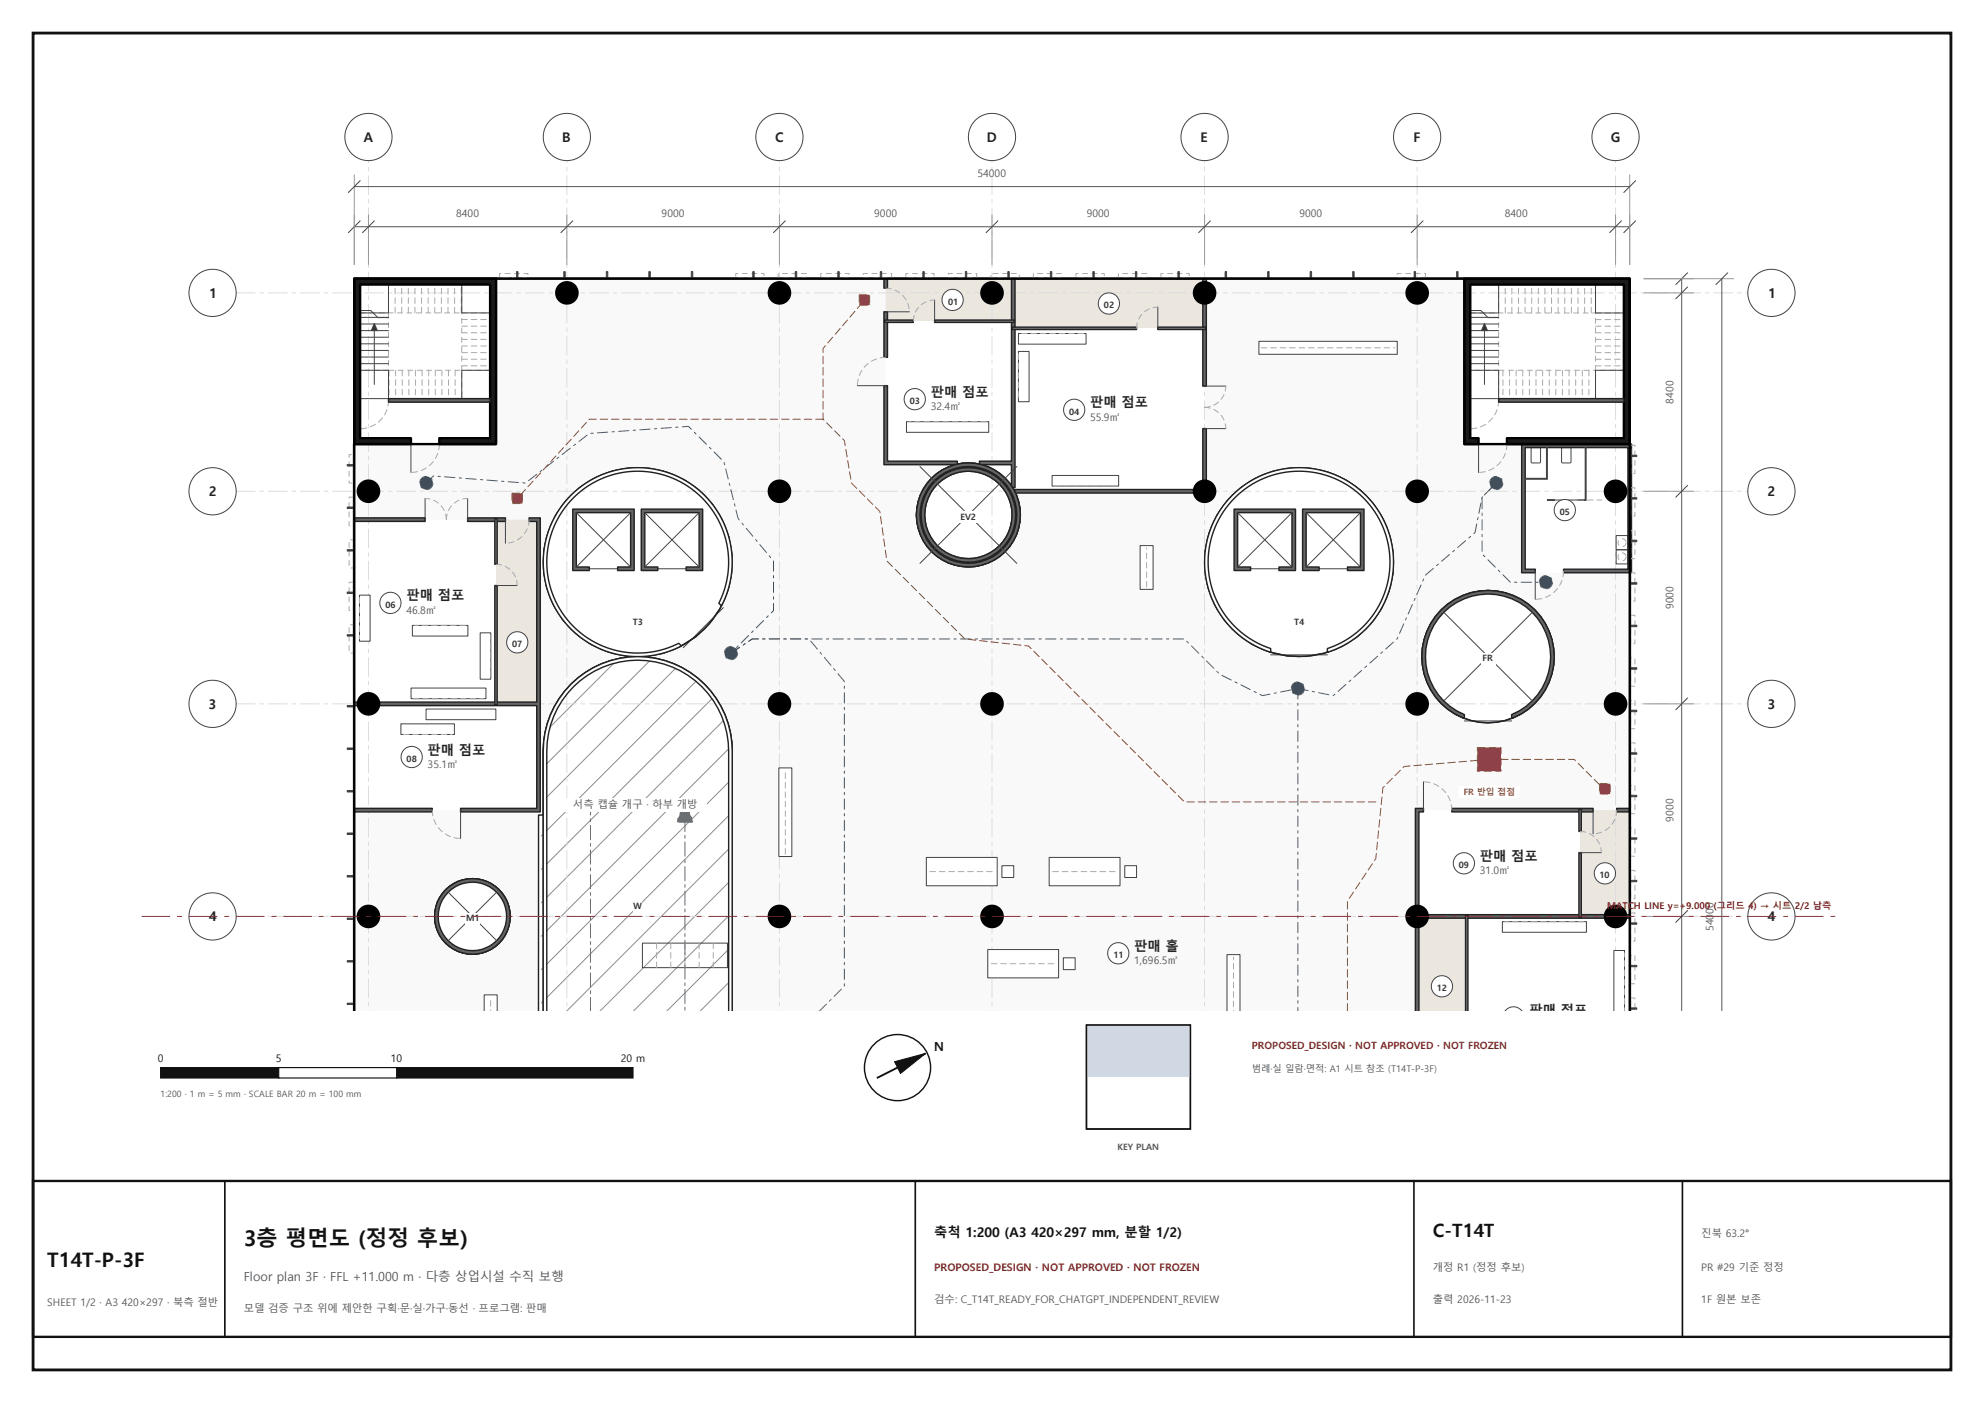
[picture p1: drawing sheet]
<svg xmlns="http://www.w3.org/2000/svg" width="420mm" height="297mm" viewBox="0 0 420 297" stroke-linecap="round" stroke-linejoin="round" font-family="sans-serif">
<path d="M7 7h406v283h-406z" fill="none" stroke="#111" stroke-width=".6"/>
<g fill="#ebe7df">
<path d="M187.5 59h27v9h-27z" fill-rule="evenodd"/>
<path d="M214.5 59h40.5v10.5h-40.5z" fill-rule="evenodd"/>
</g>
<g fill="#fff">
<path d="M187.5 68h27v30h-27z" fill-rule="evenodd"/>
<path d="M214.5 69.5h40.5v34.5h-40.5z" fill-rule="evenodd"/>
<path d="M75 110h30v39h-30z" fill-rule="evenodd"/>
</g>
<path d="M105 110h9v39h-9z" fill-rule="evenodd" fill="#ebe7df"/>
<g fill="#fff">
<path d="M75 149h39v22.5h-39z" fill-rule="evenodd"/>
<path d="M300 171.5h34.5v22.5h-34.5z" fill-rule="evenodd"/>
</g>
<path d="M334.5 171.5h10.5v22.5h-10.5z" fill-rule="evenodd" fill="#ebe7df"/>
<path d="M105 59h82.5v38.9l16.5 .2a10.6 10.6 0 0 0-4.5 1.4l-1.2 .8a11 11 0 0 0-4.3 8.7l.2 2.1a10.8 10.8 0 0 0 4.1 6.6l2.5 1.5 2.8 .7 1.4 .1a11 11 0 0 0 5.5-1.5l2.3-1.7 1.7-2.3 1.1-2.6 .4-2.9a10.5 10.5 0 0 0-1.3-5.1l40.3 .1v-45h55v34.9l12.3 .1-.2 .4v26.7l.4 .2h22.5v92.7h-270h30h-30v-120h30zM300 171.6v42.4h45v-42.5zM301 139a14 14 0 0 0 28 0 14 14 0 0 0-28 0zM252.6 214h44.8zM216 214h81zM259.8 106l-2.2 3.2a20 20 0 0 0 1.7 22.2l2.7 2.8a19.4 19.4 0 0 0 6.8 3.8l3.8 .9 3.9 .1 3.9-.7a20 20 0 0 0 14.3-22.7 20 20 0 0 0-21.2-16.5l-3.9 .7a19.2 19.2 0 0 0-6.9 3.5zM233 214h14zM194 214h22zM194 214h22zM123 214h42zM112.6 214h44.8zM120.9 144.9l-2.5 3-1 1.7a20.6 20.6 0 0 0-2.4 9.4v13.5h-.9l-.1 .2v41.3h41v-55a19.9 19.9 0 0 0-7.3-15.5l-1.6-1.1a19.2 19.2 0 0 0-7.2-3l-1.9-.3a20.1 20.1 0 0 0-16.1 5.8zM119.9 105.9l-.1 .1a19.9 19.9 0 0 0-3.8 6.8 20.3 20.3 0 0 0 9.2 23.6 20.1 20.1 0 0 0 18.8 .5 20 20 0 0 0 10.3-23.3l-1.4-3.6a19.9 19.9 0 0 0-15.5-10.8l-3.9-.1a22.3 22.3 0 0 0-10.8 4.2zM75 214h39zM75.1 110l-.1 61.4 38.9 .1 .1-61.4zM92 194a8 8 0 0 0 16 0 8 8 0 0 0-16 0z" fill-rule="evenodd" fill="#f9f9f9"/>
<path d="M300 194h10.5v20h-10.5z" fill-rule="evenodd" fill="#ebe7df"/>
<path d="M310.5 194h34.5v20h-34.5z" fill-rule="evenodd" fill="#fff"/>
<g fill="none" stroke="#222" stroke-width=".3">
<path d="M119.8 106a20 20 0 0 1 25-4.3 20 20 0 0 1 9.2 23.5 20 20 0 0 1-28.8 11.2 20.2 20.2 0 0 1-8-8.4 20 20 0 0 1 .4-18.8zM259.8 106a20 20 0 0 1 28.2-2.1 20 20 0 0 1 2.1 28.1 20 20 0 0 1-28.1 2.2 20.7 20.7 0 0 1-6.8-17.6 22.4 22.4 0 0 1 4.6-10.6zM114 214v-41.5h1v-13.5a20 20 0 0 1 20-20 20 20 0 0 1 20 20v55"/>
<circle cx="205" cy="109" r="11"/>
<circle cx="315" cy="139" r="14"/>
<circle cx="100" cy="194" r="8"/>
</g>
<g fill="none" stroke="#8c8c8c" stroke-width=".21">
<path d="M137.6 139.8l-22 22M130.1 140.3l-13.9 13.8M143.1 141.4l-27.5 27.5M147.4 144.1l-32.8 32.9M150.8 147.8l-36.2 36.2M153.2 152.5l-38.6 38.6M154.4 158.4l-39.8 39.8M154.4 179.6l-34.5 34.4M154.4 172.5l-39.8 39.8M154.4 165.5l-39.8 39.8M154.4 193.7l-20.3 20.3M154.4 186.7l-27.4 27.3"/>
<path d="M154.4 207.9l-6.2 6.1M154.4 200.8l-13.2 13.2"/>
</g>
<path d="M50 62h320M50 104h320M50 149h320M50 194h320M78 214v-180M120 214v-180M165 214v-180M210 214v-180M255 214v-180M300 214v-180M342 214v-180" fill="none" stroke="#dcdcdc" stroke-width=".21" stroke-dasharray="4 1 .8 1"/>
<path d="M191.9 89.3h17.4v2.2h-17.4z" fill-rule="evenodd" fill="#fff" stroke="#444" stroke-width=".21"/>
<path d="M208.8 89.3h-16.4" fill="none" stroke="#aaa" stroke-width=".21" stroke-dasharray="1.2 .8"/>
<path d="M215.6 74.4h2.2v10.6h-2.2zM222.7 100.7h14.1v2.2h-14.1zM215.6 70.6h14.3v2.3h-14.3z" fill-rule="evenodd" fill="#fff" stroke="#444" stroke-width=".21"/>
<path d="M215.6 74.9v9.6M229.4 70.6h-13.3M223.2 102.9h13.1" fill="none" stroke="#aaa" stroke-width=".21" stroke-dasharray="1.2 .8"/>
<path d="M87 145.7h15.9v2.2h-15.9zM101.6 134h2.3v9.8h-2.3zM87.3 132.4h11.8v2.2h-11.8zM76.1 126h2.2v9.7h-2.2z" fill-rule="evenodd" fill="#fff" stroke="#444" stroke-width=".21"/>
<path d="M76.1 126.5v8.7M98.6 132.4h-10.8M87.5 147.9h14.9M103.9 143.3v-8.8" fill="none" stroke="#aaa" stroke-width=".21" stroke-dasharray="1.2 .8"/>
<path d="M90.2 150.1h14.8v2.3h-14.8zM84.9 153.2h11.3v2.3h-11.3z" fill-rule="evenodd" fill="#fff" stroke="#444" stroke-width=".21"/>
<path d="M85.4 155.5h10.3M104.5 150.1h-13.8" fill="none" stroke="#aaa" stroke-width=".21" stroke-dasharray="1.2 .8"/>
<path d="M86.5 214h20.5zM102.5 210.6v3.4h2.7v-3.4zM164.9 162.6v18.7h2.7v-18.7zM241.4 115.5v9.3h2.7v-9.3zM259.7 202.1v11.9h2.8v-11.9zM222.1 214h15zM238.1 214h2.5zM209.1 201v6h15v-6zM225.1 202.8v2.5h2.5v-2.5zM196.1 181.5v6h15v-6zM212.1 183.3v2.5h2.5v-2.5zM222.1 181.5v6h15v-6zM238.1 183.3v2.5h2.5v-2.5zM266.5 72.3v2.7h29.3v-2.7z" fill-rule="evenodd" fill="#fff"/>
<path d="M266.5 72.3h29.3v2.7h-29.3zM241.4 115.5h2.7v9.3h-2.7zM164.9 162.6h2.7v18.7h-2.7zM196.1 181.5h15v6h-15zM212.1 183.3h2.5v2.5h-2.5zM222.1 181.5h15v6h-15zM238.1 183.3h2.5v2.5h-2.5zM102.5 214v-3.4h2.7v3.4M209.1 201h15v6h-15zM225.1 202.8h2.5v2.5h-2.5zM259.7 214v-11.9h2.8v11.9" fill="none" stroke="#444" stroke-width=".21"/>
<path d="M267 73.6h28.3M242.7 124.3v-8.3M166.3 180.8v-17.7M196.9 184.5h13.5M222.9 184.5h13.5M103.9 214v-2.9M209.9 204h13.5M261.1 214v-11.4" fill="none" stroke="#aaa" stroke-width=".21" stroke-dasharray="1.2 .8"/>
<path d="M318 195.1h17.8v2.3h-17.8zM341.7 201.2h2.2v12.8h-2.2z" fill-rule="evenodd" fill="#fff"/>
<g fill="none" stroke="#444" stroke-width=".21">
<path d="M76.2 78.4h6v6h-6zM76.2 60.2h6v6h-6zM76.2 65.7h2.3l1.5 1.5h2.2M76.2 77h6M76.2 75.6h6M76.2 74.2h6M76.2 72.8h6M76.2 71.4h6M76.2 70h6M76.2 68.6h6M76.2 67.2h6M79.2 70v11.4"/>
<path d="M97.7 60.2h6v6h-6zM97.7 78.4h6v6h-6zM324.2 94.8l1.7-.1 .2 .2v2.8l-.1 .3h-1.6l-.2-.1zM330.6 94.8l1.7-.1 .2 .2 .1 2.9-.2 .2h-1.6l-.2-.1zM342.1 116.4h2.5v3h-2.5zM342.1 113.4h2.5v3h-2.5zM136 199.7l18-.1v5.2h-18zM318 195.1h17.8v2.3h-17.8zM341.7 214v-12.8h2.2v12.8"/>
</g>
<g fill="none" stroke="#aaa" stroke-width=".21" stroke-dasharray="1.2 .8">
<path d="M82.4 78.4v6M83.6 66.2v-6M83.8 78.4v6M85 66.2v-6M85.2 78.4v6M86.4 66.2v-6M86.6 78.4v6M87.8 66.2v-6M88 78.4v6M89.2 66.2v-6M89.4 78.4v6M90.6 66.2v-6"/>
<path d="M90.7 78.4v6M92 66.2v-6M92.1 78.4v6M93.4 66.2v-6M93.5 78.4v6M94.8 66.2v-6M94.9 78.4v6M96.2 66.2v-6M96.3 78.4v6M97.6 66.2v-6M97.7 67.6h6M97.7 69h6"/>
<path d="M97.7 70.4h6M97.7 71.8h6M97.7 73.2h6M97.7 74.6h6M97.7 76h6M97.7 77.4h6M335.3 195.1h-16.8M139 204.8v-5.2M142 204.8v-5.2M145 204.8v-5.2M148 204.8v-5.2M151 204.8v-5.2"/>
<path d="M343.9 214v-12.3"/>
</g>
<g fill="none" stroke="#aaa" stroke-width=".21" stroke-dasharray="1.2 .8" stroke-linecap="butt">
<path d="M76.2 66.2h6v12.2h-6zM82.2 60.2h15.5v6h-15.5zM82.2 78.4h15.5v6h-15.5zM97.7 66.2h6v12.2h-6z"/>
<circle cx="343.4" cy="117.9" r=".85"/>
<circle cx="343.4" cy="114.9" r=".85"/>
</g>
<path d="M79.2 68.5l.7 1.5h-1.3z" fill="#333" stroke="#444" stroke-width=".21"/>
<path d="M311.3 66.3h6v12.1h-6zM317.3 60.3h20.5v6h-20.5zM317.3 78.4h20.5v6h-20.5zM337.8 66.3h6v12.1h-6z" fill="none" stroke="#aaa" stroke-width=".21" stroke-dasharray="1.2 .8" stroke-linecap="butt"/>
<g fill="none" stroke="#444" stroke-width=".21">
<path d="M311.3 78.4h6v6h-6zM311.3 60.3h6v6h-6zM311.3 65.7h2.2l1.5 1.5h2.3M311.3 77h6M311.3 75.6h6M311.3 74.2h6M311.3 72.8h6M311.3 71.4h6M311.3 70h6M311.3 68.6h6M311.3 67.2h6M314.3 70v11.4"/>
<path d="M337.8 60.3h6v6h-6zM337.8 78.4h6v6h-6z"/>
</g>
<g fill="none" stroke="#aaa" stroke-width=".21" stroke-dasharray="1.2 .8">
<path d="M318.2 78.4v6M318.7 66.3v-6M319.6 78.4v6M320 66.3v-6M321 78.4v6M321.4 66.3v-6M322.4 78.4v6M322.8 66.3v-6M323.8 78.4v6M324.2 66.3v-6M325.2 78.4v6M325.6 66.3v-6"/>
<path d="M326.6 78.4v6M327 66.3v-6M328 78.4v6M328.4 66.3v-6M329.4 78.4v6M329.9 66.3v-6M330.8 78.4v6M331.3 66.3v-6M332.2 78.4v6M332.7 66.3v-6M333.6 78.4v6M334.1 66.3v-6"/>
<path d="M335 78.4v6M335.5 66.3v-6M336.4 78.4v6M336.9 66.3v-6M337.8 67.7h6M337.8 69h6M337.8 70.4h6M337.8 71.8h6M337.8 73.2h6M337.8 74.6h6M337.8 76h6M337.8 77.4h6"/>
</g>
<path d="M314.3 68.5l.6 1.5h-1.3z" fill="#333" stroke="#444" stroke-width=".21"/>
<path d="M299.6 171.1h1.7v.8h-.9v21.7h44.6v.8h-44.6v19.6h17.6h-18.4zM307.3 171.1h29.9v.8h-29.9zM342.2 171.1h2.8v.8h-2.8zM327 214h18zM296.6 214h.8zM296.6 214h.8zM278 214h19.4zM215.6 214h3.4zM228 214h20zM253 214h18.7zM214.8 103.6h39.8v-12.9h.8v13.7h-40.6zM254.6 59h.8v22.7h-.8zM215.6 214h.8zM214.1 59h.8v44.2h-.8v-4.8h-6.8v-.8h6.8zM187.1 81.6h.8v16h14.8v.8h-15.6zM187.1 66h.8v9.6h-.8zM187.1 59h.8v2h-.8zM122.6 214h7.9zM136.5 214h28.9zM75 109.6h15v.8h-15zM99 109.6h8v.8h-8zM112 109.6h2.4v62.3h-16.9v-.8h16.1v-21.7h-38.6v-.8h38.6v-38.2h-1.6zM75 171.1h16.5v.8h-16.5zM98.2 214h16.2zM75 214h17.2zM75 214h39zM96.8 214h16.1zM75 214h15.7z" fill-rule="evenodd" fill="#666"/>
<g fill="none" stroke="#222" stroke-width=".3">
<path d="M187.1 59h.8v2h-.8zM214.1 59h.8v44.2h-.8v-4.8h-6.8v-.8h6.8zM254.6 59h.8v22.7h-.8zM187.1 66h.8v9.6h-.8zM187.1 81.6h.8v16h14.8v.8h-15.6zM75 109.6h15v.8h-15zM99 109.6h8v.8h-8zM112 109.6h2.4v62.3h-16.9v-.8h16.1v-21.7h-38.6v-.8h38.6v-38.2h-1.6zM214.8 103.6h39.8v-12.9h.8v13.7h-40.6zM75 171.1h16.5v.8h-16.5zM307.3 171.1h29.9v.8h-29.9zM342.2 171.1h2.8v.8h-2.8z"/>
<path d="M299.6 214v-42.9h1.7v.8h-.9v21.7h44.6v.8h-44.6v19.6"/>
</g>
<path d="M334.2 180.5h.6v13.7h-.6zM334.2 171.3h.6v4.7h-.6zM310.3 193.7h.5v20.3h-.5zM310.3 214h.5zM254.7 214h27.5zM286.6 214h10.6zM214.3 69.3h26.3v.5h-26.3zM245.1 69.3h10.1v.5h-10.1zM245.7 214h.5zM245.7 214h.5zM197.9 67.8h16.8v.5h-16.8zM187.3 67.8h6v.5h-6zM104.8 124h.5v25.2h-.5zM104.8 109.7h.5v9.7h-.5z" fill-rule="evenodd" fill="#808080"/>
<path d="M187.3 67.8h6v.5h-6zM197.9 67.8h16.8v.5h-16.8zM214.3 69.3h26.3v.5h-26.3zM245.1 69.3h10.1v.5h-10.1zM104.8 109.7h.5v9.7h-.5zM104.8 124h.5v25.2h-.5zM334.2 171.3h.6v4.7h-.6zM334.2 180.5h.6v13.7h-.6zM310.3 214v-20.3h.5v20.3" fill="none" stroke="#222" stroke-width=".3"/>
<path d="M322.1 94h23.3v27.2h-14.4v-.7h13.6v-25.8h-21.7v25.8h2.1v.7h-2.9z" fill-rule="evenodd" fill="#666" stroke="#222" stroke-width=".3"/>
<g fill="#888" stroke="#444" stroke-width=".21">
<path d="M327.4 94.7h.2v6.7h-.2z" fill-rule="evenodd"/>
<path d="M322.9 101.3h4.5v.1h-4.5z" fill-rule="evenodd"/>
<path d="M335.6 94.7h.2v11.3h-.2z" fill-rule="evenodd"/>
<path d="M327.6 105.8h1.5v.2h-1.5z" fill-rule="evenodd"/>
<path d="M334.1 105.8h1.5v.2h-1.5z" fill-rule="evenodd"/>
</g>
<g fill="none" stroke="#444" stroke-width=".21">
<path d="M105 58.8h205v.2h-195h-10zM187.5 66h5M197.9 63.5v4.5M245.1 65v4.5M76.2 84.8v6M87 94v6M181.5 81.6h6M255 81.7h4.5M255 90.7h4.5M311.3 84.8v6M313 94v6M90 105.5v4.5"/>
<path d="M99 105.5v4.5M107 110v5M329.1 105.8h5M105 124h4.5M124.7 120.4h6M139.2 120.4h6M153.1 128.6l-8.5 8.5M264.8 120.4h5.9M269 138.6h12M279.2 120.4h6M325 120.9v6M310 152.6h10"/>
<path d="M97.5 171.5v6M301.3 165.5v6M337.2 171.5v5M334.5 180.5h4.5M74.8 214v-120h.2v120M345 214v-120h.2v120"/>
</g>
<g fill="none" stroke="#aaa" stroke-width=".21" stroke-dasharray="1.2 .8">
<path d="M187.5 75.6a6 6 0 0 0-6 6M187.5 61a5 5 0 0 1 5 5M193.3 68a4.5 4.5 0 0 1 4.6-4.5M240.6 69.5a4.5 4.5 0 0 1 4.5-4.5M82.2 84.8a6 6 0 0 1-6 6M93 94a6 6 0 0 1-6 6M255 86.2a4.5 4.5 0 0 0 4.5-4.5M255 86.2a4.5 4.5 0 0 1 4.5 4.5M317.3 84.8a6 6 0 0 1-6 6M319 94a6 6 0 0 1-6 6M94.5 110a4.5 4.5 0 0 0-4.5-4.5M94.5 110a4.5 4.5 0 0 1 4.5-4.5"/>
<path d="M105 119.4a4.5 4.5 0 0 1 4.5 4.6M112 110a5 5 0 0 1-5 5M334.1 105.8h5M331 120.9a6 6 0 0 1-6 6M91.5 171.5a6 6 0 0 0 6 6M307.3 171.5a6 6 0 0 0-6-6M334.5 176a4.5 4.5 0 0 1 4.5 4.5M342.2 171.5a5 5 0 0 1-5 5"/>
</g>
<g fill="none" stroke="#aaa" stroke-width=".21" stroke-dasharray="1.2 .8" stroke-linecap="butt">
<path d="M105.8 58.8l-.1-.9h6.1v.9h-6M157.5 58.8h-1.7l-.1-.9h6.1v.9h-4.3M170.8 58.5v.3h-6.1l.1-.9h6v.6M173.8 58.8l-.1-.9h6.1l-.1 .9h-5.9M182.8 58.2v-.3h6v.9h-6v-.6M193.5 58.8h-1.7l-.1-.9h6v.9h-4.2M200.8 58.2v-.3h5.9l.1 .9h-6v-.6M214 57.9h1.8v.9h-6v-.9h4.2M224.8 58.5v.3h-6.1l.1-.9h5.9l.1 .6M229.5 58.8h-1.7v-.9h6v.9h-4.3M242.8 58.5v.3h-6.1l.1-.9h6v.6M247.5 58.8h-1.8l.1-.9h6v.9h-4.3"/>
<path d="M295.8 58.2v-.3h6v.9h-6v-.6M73.9 116v-1.8l.9 .1v5.9h-.9v-4.2M74.2 111.3h-.3v-6.1h.9v6.1h-.6M74.8 100.5v1.8l-.9-.1v-6h.9v4.3M345.2 100.3v-6l.9-.1v6.1h-.9M345.2 103.3h.9v6h-.9v-6M346.1 112.3v6h-.9v-6h.9M73.9 134v-1.7l.9-.1v6h-.9v-4.2M74.2 129.2h-.3v-5.9l.9-.1v6.1l-.6-.1M345.2 121.3h.9v5.9l-.9 .1v-6M345.2 136.3v-6h.9v5.9l-.9 .1M345.2 157.3h.9v6h-.9v-6"/>
<path d="M346.1 148.3v6h-.9v-6h.9M346.1 145.3h-.9v-6h.9v6M346.1 166.3v6h-.9v-6h.9M345.2 184.3h.9v6l-.9-.1v-5.9M345.2 193.3l.9-.1v6.1h-.9v-6M346.1 181.3h-.9v-6.1l.9 .1v6M345.2 211.3h.9v2.7M345.2 214v-2.7M346.1 202.3v5.9l-.9 .1v-6h.9"/>
</g>
<path d="M125.8 214h.3zM109.3 214h.3zM116.9 214h.2zM134.9 214h.2zM73.5 214h1.3zM73.5 214h1.3zM73.5 214h1.3zM73.5 214h1.3zM73.5 214h1.3zM73.5 214h1.3zM73.5 214h1.3zM73.5 214h1.3zM73.5 214h1.3zM73.5 212.4h1.3v.2h-1.3zM73.5 203.4h1.3v.2h-1.3zM73.5 194.3l1.3 .1v.3l-1.3-.1zM73.5 185.3l1.3 .1v.3h-1.3zM73.5 176.3h1.3v.3l-1.3 .1zM73.5 167.3h1.3v.3l-1.3 .1zM73.5 158.3h1.3v.3l-1.3 .1zM73.5 149.4l1.3-.1v.4h-1.3zM73.5 134.4h1.3v.2h-1.3zM73.5 125.3l1.3 .1v.2h-1.3zM73.5 116.4h1.3v.2h-1.3zM73.5 107.3h1.3v.3h-1.3zM73.5 98.3l1.3 .1v.3l-1.3-.1zM119.4 57.5h.2v1.3h-.2zM128.4 57.5h.3v1.3h-.3zM137.4 57.5h.3v1.3h-.4zM109.4 57.5h.3l-.1 1.3h-.2zM215.8 214h.4zM170.8 214h.3zM161.8 214h.3zM206.8 214h.4zM256.8 214h.3zM274.8 214h.3zM152.8 214h.3zM197.8 214h.4zM233.8 214h.3zM265.8 214h.3zM188.8 214h.4zM242.9 214h.2zM143.8 214h.3zM224.8 214h.3zM179.8 214h.4zM186.3 57.5h.4v1.3h-.4zM240.4 57.5h.2v1.3h-.2zM231.4 57.5h.2v1.3h-.2zM222.4 57.5h.2l.1 1.3h-.3zM177.4 57.5h.3v1.3h-.4zM277.4 57.5h.3v1.3h-.4zM268.4 57.5h.3v1.3h-.4zM168.3 57.5h.4v1.3h-.4zM195.4 57.5h.3v1.3h-.3zM213.4 57.5h.2l.1 1.3h-.3zM249.4 57.5h.3l-.1 1.3h-.2zM146.3 57.5h.4v1.3h-.4zM159.4 57.5h.3v1.3h-.4zM259.4 57.5h.3v1.3h-.4zM204.4 57.5h.2l.1 1.3h-.3zM292.8 214h.4zM283.8 214h.4zM301.8 214h.4zM310.8 214h.4zM345.2 214h1.3zM345.2 214h1.3zM345.2 214h1.3zM345.2 214h1.3zM345.2 214h1.3zM345.2 214h1.3zM345.2 214h1.3zM345.2 214h1.3zM345.2 214h1.3zM345.2 213.4h1.3v.2h-1.3zM345.2 204.4h1.3v.2h-1.3zM345.2 195.4h1.3v.3l-1.3-.1zM345.2 186.4h1.3v.3h-1.3zM345.2 177.4h1.3v.3h-1.3zM345.2 168.3l1.3 .1v.3h-1.3zM345.2 159.3l1.3 .1v.3h-1.3zM345.2 150.4l1.3-.1v.4h-1.3zM345.2 141.4l1.3-.1v.4h-1.3zM345.2 132.4l1.3-.1v.4h-1.3zM345.2 123.4l1.3-.1v.4h-1.3zM345.2 114.4h1.3v.3h-1.3zM345.2 105.4h1.3v.2h-1.3zM345.2 96.4h1.3v.2h-1.3zM308.4 57.5h.3v1.3h-.3zM286.4 57.5h.3v1.3h-.3zM299.4 57.5h.3v1.3h-.3z" fill-rule="evenodd" fill="#333" stroke="#444" stroke-width=".21"/>
<g fill="none" stroke="#222" stroke-width=".3">
<path d="M115 214v-55a20 20 0 0 1 20-20 20 20 0 0 1 20 20v55"/>
<circle cx="135" cy="119" r="20"/>
<circle cx="205" cy="109" r="9.3"/>
<circle cx="205" cy="109" r="11"/>
<circle cx="275" cy="119" r="20"/>
<circle cx="315" cy="139" r="14"/>
<circle cx="100" cy="194" r="8"/>
</g>
<path d="M305.1 129.1a14 14 0 0 1 21.6 2.3 14 14 0 0 1-6.7 20.7v-.8a13.2 13.2 0 0 0 5.5-20.3 13.2 13.2 0 0 0-21 0 13.2 13.2 0 0 0 5.5 20.3v.8a14 14 0 0 1-4.9-23z" fill-rule="evenodd" fill="#666" stroke="#222" stroke-width=".3"/>
<path d="M305.6 129.6l18.8 18.8M324.4 129.6l-18.8 18.8" fill="none" stroke="#444" stroke-width=".21"/>
<path d="M92 194a8 8 0 0 1 16 0 8 8 0 0 1-16 0zM92.8 194a7.2 7.2 0 0 0 14.4 0 7.2 7.2 0 0 0-14.4 0z" fill-rule="evenodd" fill="#666" stroke="#222" stroke-width=".3"/>
<path d="M94.9 188.9l10.2 10.2M105.1 188.9l-10.2 10.2" fill="none" stroke="#444" stroke-width=".21"/>
<path d="M120.9 104.9a20 20 0 0 1 25.9-2 20 20 0 0 1 5.9 25.3l-.5-.5a19.2 19.2 0 0 0-14.2-27.7 19.2 19.2 0 0 0-22 22 19.2 19.2 0 0 0 27.7 14.2l.5 .5a20 20 0 0 1-25.3-5.9 20 20 0 0 1 2-25.9z" fill-rule="evenodd" fill="#fff" stroke="#222" stroke-width=".3"/>
<path d="M121.2 107.8h13v13h-3.5v-.8h2.8v-11.5h-11.5v11.5h2.7v.8h-3.5z" fill-rule="evenodd" fill="#666" stroke="#222" stroke-width=".3"/>
<path d="M122 108.5l11.5 11.5M133.5 108.5l-11.5 11.5" fill="none" stroke="#444" stroke-width=".21"/>
<path d="M135.8 107.8h12.9v13h-3.5v-.8h2.8v-11.5h-11.5v11.5h2.7v.8h-3.4z" fill-rule="evenodd" fill="#666" stroke="#222" stroke-width=".3"/>
<path d="M136.5 108.5l11.5 11.5M148 108.5l-11.5 11.5" fill="none" stroke="#444" stroke-width=".21"/>
<path d="M260.9 104.9a20 20 0 0 1 31.2 3.7 20 20 0 0 1-11.1 29.5v-.8a19.2 19.2 0 0 0 9.6-29.6 19.2 19.2 0 0 0-31.2 0 19.2 19.2 0 0 0 9.6 29.6v.8a20 20 0 0 1-8.1-33.2z" fill-rule="evenodd" fill="#fff" stroke="#222" stroke-width=".3"/>
<path d="M261.2 107.8h13.1v13h-3.6v-.8h2.8v-11.5h-11.5v11.5h2.8v.8h-3.6z" fill-rule="evenodd" fill="#666" stroke="#222" stroke-width=".3"/>
<path d="M262 108.5l11.5 11.5M273.5 108.5l-11.5 11.5" fill="none" stroke="#444" stroke-width=".21"/>
<path d="M275.7 107.8h13.1v13h-3.6v-.8h2.8v-11.5h-11.5v11.5h2.7v.8h-3.5z" fill-rule="evenodd" fill="#666" stroke="#222" stroke-width=".3"/>
<path d="M276.5 108.5l11.5 11.5M288 108.5l-11.5 11.5" fill="none" stroke="#444" stroke-width=".21"/>
<path d="M120.9 144.9a20 20 0 0 1 21.8-4.4 20 20 0 0 1 12.3 18.5v55h-40v-55a20 20 0 0 1 5.9-14.1zM121.4 145.4a19.3 19.3 0 0 0-5.6 13.6l-.1 55h38.6v-55a19.3 19.3 0 0 0-11.9-17.8 19.3 19.3 0 0 0-21 4.2z" fill-rule="evenodd" fill="#fff"/>
<path d="M115 214v-55a20 20 0 0 1 20-20 20 20 0 0 1 20 20v55M115.7 214l.1-55a19.3 19.3 0 0 1 19.2-19.2 19.3 19.3 0 0 1 19.3 19.2v55" fill="none" stroke="#222" stroke-width=".3"/>
<path d="M194 109a11 11 0 0 1 22 0 11 11 0 0 1-22 0zM194.8 109a10.2 10.2 0 0 0 20.4 0 10.2 10.2 0 0 0-20.4 0zM195 109a10 10 0 0 1 20 0 10 10 0 0 1-20 0zM195.8 109a9.2 9.2 0 0 0 18.4 0 9.2 9.2 0 0 0-18.4 0z" fill-rule="evenodd" fill="#666" stroke="#222" stroke-width=".3"/>
<path d="M194.7 98.8l20.6 20.5M215.3 98.8l-20.6 20.5" fill="none" stroke="#444" stroke-width=".21"/>
<path d="M75 59h30v35h-30zM310 59h35v35h-35z" fill="none" stroke="#000" stroke-width=".5"/>
<path d="M75 59h30v35h-12v-1.2h10.7v-32.6h-27.5v32.6h10.8v1.2h-12z" fill-rule="evenodd" fill="#1a1a1a" stroke="#000" stroke-width=".5"/>
<path d="M82.2 84.4h21.5v.7h-21.5z" fill-rule="evenodd" fill="#666" stroke="#222" stroke-width=".3"/>
<path d="M310 59h35v35h-26v-1.2h24.8v-32.5h-32.5v32.5h1.7v1.2h-3z" fill-rule="evenodd" fill="#1a1a1a" stroke="#000" stroke-width=".5"/>
<path d="M317.3 84.4h26.5v.7h-26.5z" fill-rule="evenodd" fill="#666" stroke="#222" stroke-width=".3"/>
<path d="M75 214v-155h270v155" fill="none" stroke="#000" stroke-width=".5"/>
<g fill="#000" stroke="#000" stroke-width=".5">
<circle cx="120" cy="62" r="2.25"/>
<circle cx="165" cy="62" r="2.25"/>
<circle cx="210" cy="62" r="2.25"/>
<circle cx="255" cy="62" r="2.25"/>
<circle cx="300" cy="62" r="2.25"/>
<circle cx="78" cy="104" r="2.25"/>
<circle cx="165" cy="104" r="2.25"/>
<circle cx="255" cy="104" r="2.25"/>
<circle cx="300" cy="104" r="2.25"/>
<circle cx="342" cy="104" r="2.25"/>
<circle cx="78" cy="149" r="2.25"/>
<circle cx="165" cy="149" r="2.25"/>
<circle cx="210" cy="149" r="2.25"/>
<circle cx="300" cy="149" r="2.25"/>
<circle cx="342" cy="149" r="2.25"/>
<circle cx="78" cy="194" r="2.25"/>
<circle cx="165" cy="194" r="2.25"/>
<circle cx="210" cy="194" r="2.25"/>
<circle cx="300" cy="194" r="2.25"/>
<circle cx="342" cy="194" r="2.25"/>
</g>
<path d="M90.2 102.3l1.5-1.5 19.5 1.5 13.5-10.5 21-1.5 7.5 7.5 3 12 7.5 9v10.5l-9 9M316.7 102.3l-3 3v12l6 6h7.5M154.7 138.3l4.5-3h91.5l7.5 7.5 9 4.5 7.5-1.5M154.7 138.3l4.5-3h12l7.5 9v64.5l-5.2 5.2M274.7 145.8l7.5 1.5 13.5-12 6-13.5 10.5-9 1.5-7.5 3-3M274.7 145.8v68.2" fill="none" stroke="#2f5d8a" stroke-width=".21" stroke-dasharray="2.2 .9 .5 .9"/>
<g fill="#2f5d8a" stroke="#2f5d8a" stroke-width=".21" stroke-dasharray="2.2 .9 .5 .9" stroke-linecap="butt">
<circle cx="90.3" cy="102.2" r="1.4"/>
<circle cx="316.8" cy="102.2" r="1.4"/>
<circle cx="327.2" cy="123.2" r="1.4"/>
<circle cx="154.7" cy="138.2" r="1.4"/>
<circle cx="274.8" cy="145.8" r="1.4"/>
</g>
<path d="M174.2 88.8h-49.5l-15 16.5M291.2 169.8h-40.5l-33-33-13.5-1.5-16.5-16.5-1.5-10.5-6-6-1.5-9-4.5-4.5v-15l9-10.5M315.2 160.8h18l6 6M315.2 160.8l-18 1.5-4.5 4.5-1.5 15-6 9v23.2" fill="none" stroke="#9a5b1e" stroke-width=".21" stroke-dasharray="1.6 .8"/>
<g fill="#9a5b1e" stroke="#9a5b1e" stroke-width=".21" stroke-dasharray="1.6 .8" stroke-linecap="butt">
<path d="M181.9 62.4h2.2v2.2h-2.2z" fill-rule="evenodd"/>
<path d="M108.4 104.4h2.2v2.2h-2.2z" fill-rule="evenodd"/>
<path d="M338.7 165.9h2.1v2.2h-2.1z" fill-rule="evenodd"/>
<path d="M312.7 158.2h5v5.1h-5z" fill-rule="evenodd"/>
</g>
<path d="M125 169.5v44.5M145 214v-44.5" fill="none" stroke="#7a3b8c" stroke-width=".21" stroke-dasharray="3 .8 .6 .8"/>
<path d="M145 169.5l1.7 4.5h-3.5z" fill="#7a3b8c" stroke="#7a3b8c" stroke-width=".21" stroke-dasharray="3 .8 .6 .8" stroke-linecap="butt"/>
<g fill="#fff" stroke="#444" stroke-width=".21">
<circle cx="201.7" cy="63.5" r="2.25"/>
<circle cx="234.8" cy="64.3" r="2.25"/>
<circle cx="193.6" cy="84.5" r="2.25"/>
<circle cx="227.4" cy="86.8" r="2.25"/>
<circle cx="331.3" cy="108" r="2.25"/>
<circle cx="82.6" cy="127.6" r="2.25"/>
<circle cx="109.5" cy="136" r="2.25"/>
<circle cx="87.1" cy="160.2" r="2.25"/>
<circle cx="309.9" cy="182.7" r="2.25"/>
<circle cx="339.7" cy="184.9" r="2.25"/>
<circle cx="236.7" cy="201.8" r="2.25"/>
<circle cx="305.2" cy="208.8" r="2.25"/>
</g>
<path d="M318.1 214h.5a2.25 2.25 0 0 1 3.6 0h.4z" fill-rule="evenodd" fill="#fff"/>
<path d="M318.6 214a2.25 2.25 0 0 1 3.6 0" fill="none" stroke="#444" stroke-width=".21"/>
<g fill="#fff">
<path d="M313.5 138.2h3v2.5h-3z"/>
<path d="M98.5 193.2h3v2.5h-3z"/>
<path d="M133.5 130.6h3v2.5h-3z"/>
<path d="M273.5 130.6h3v2.5h-3z"/>
<path d="M134.1 190.7h1.8v2.5h-1.8z"/>
<path d="M202.9 108.2h4.2v2.5h-4.2z"/>
<path d="M308.7 166.4h13.1v2.6h-13.1z"/>
<path d="M119.3 168.9h30.4v2.9h-30.4z"/>
</g>
<path d="M75 39.5h270M75 48h270M356 59v155M364.5 59v155" fill="none" stroke="#555" stroke-width=".21"/>
<g fill="none" stroke="#999" stroke-width=".21">
<path d="M75 37v19M345 37v19M78 45.5v10.5M120 45.5v10.5M165 45.5v10.5M210 45.5v10.5M255 45.5v10.5M300 45.5v10.5M342 45.5v10.5M348 59h19M348 62h10.5M348 104h10.5"/>
<path d="M348 149h10.5M348 194h10.5"/>
</g>
<g fill="none" stroke="#444" stroke-width=".21">
<path d="M76.2 38.3l-2.5 2.5M346.2 38.3l-2.4 2.5M76.2 46.8l-2.5 2.4M79.2 46.8l-2.5 2.4M121.2 46.8l-2.5 2.4M166.3 46.8l-2.6 2.4M211.3 46.8l-2.6 2.4M256.3 46.8l-2.5 2.4M301.3 46.8l-2.5 2.4M343.2 46.8l-2.4 2.4M346.2 46.8l-2.4 2.4M357.2 57.7l-2.5 2.6"/>
<path d="M365.8 57.7l-2.6 2.6M357.2 60.7l-2.5 2.6M357.2 102.8l-2.5 2.5M357.2 147.8l-2.5 2.5M357.2 192.8l-2.5 2.5"/>
</g>
<g fill="#fff" stroke="#444" stroke-width=".21">
<circle cx="78" cy="29" r="5"/>
<circle cx="120" cy="29" r="5"/>
<circle cx="165" cy="29" r="5"/>
<circle cx="210" cy="29" r="5"/>
<circle cx="255" cy="29" r="5"/>
<circle cx="300" cy="29" r="5"/>
<circle cx="342" cy="29" r="5"/>
<circle cx="45" cy="194" r="5"/>
<circle cx="375" cy="194" r="5"/>
<circle cx="45" cy="149" r="5"/>
<circle cx="375" cy="149" r="5"/>
<circle cx="45" cy="104" r="5"/>
<circle cx="375" cy="104" r="5"/>
<circle cx="45" cy="62" r="5"/>
<circle cx="375" cy="62" r="5"/>
</g>
<path d="M30 194h360" fill="none" stroke="#9b1c1c" stroke-width=".21" stroke-dasharray="6 1.5 1 1.5" stroke-linecap="butt"/>
<path d="M34 226h25v2.2h-25z" fill="#111" stroke="#111" stroke-width=".25"/>
<path d="M59 226h25v2.2h-25z" fill="#fff" stroke="#111" stroke-width=".25"/>
<path d="M84 226h50v2.2h-50z" fill="#111" stroke="#111" stroke-width=".25"/>
<circle cx="190" cy="226" r="7" fill="none" stroke="#111" stroke-width=".3"/>
<path d="M185.6 228.2l10.3-5.2z" fill="#000" stroke="#111" stroke-width=".4"/>
<path d="M189.4 224.7l6.5-1.7-5.3 4.2z" fill="#111" stroke="#111" stroke-width=".21"/>
<path d="M230 217h22v22h-22z" fill="#fff" stroke="#111" stroke-width=".3"/>
<path d="M230 217h22v11h-22z" fill="#cfd8e3"/>
<path d="M230 217h22v22h-22z" fill="none" stroke="#111" stroke-width=".3"/>
<path d="M7 250h406v33h-406z" fill="none" stroke="#111" stroke-width=".5"/>
<path d="M47.6 250v33M193.8 250v33M299.3 250v33M356.2 250v33" fill="none" stroke="#111" stroke-width=".35"/>
<text font-size="4.6" fill="#111" x="51.6" y="263.9">3층 평면도 (정정 후보)</text>
<text font-size="4.2" fill="#111" x="10" y="268.1">T14T-P-3F</text>
<text font-size="3.9" fill="#111" x="303.3" y="261.9">C-T14T</text>
<g font-size="2.8" fill="#222">
<text x="77" y="30">A</text>
<text x="119" y="30">B</text>
<text x="164.1" y="30">C</text>
<text x="208.9" y="30">D</text>
<text x="254.2" y="30">E</text>
<text x="299.2" y="30">F</text>
<text x="341" y="30">G</text>
<text x="44.3" y="63">1</text>
<text x="374.3" y="63">1</text>
<text x="197" y="84">판매 점포</text>
<text x="230.8" y="86.2">판매 점포</text>
<text x="44.2" y="105">2</text>
<text x="374.2" y="105">2</text>
<text x="86" y="127.1">판매 점포</text>
<text x="44.2" y="150">3</text>
<text x="374.2" y="150">3</text>
<text x="90.5" y="159.7">판매 점포</text>
<text x="313.3" y="182.2">판매 점포</text>
<text x="44.2" y="195">4</text>
<text x="374.2" y="195">4</text>
<text x="240.1" y="201.3">판매 홀</text>
<text x="323.8" y="214.9">판매 점포</text>
</g>
<text font-size="2.8" fill="#111" x="197.8" y="261.9">축척 1:200 (A3 420×297 mm, 분할 1/2)</text>
<text font-size="2.6" fill="#111" x="197.7" y="222.6">N</text>
<text font-size="2.6" fill="#555" x="51.6" y="271.1">Floor plan 3F · FFL +11.000 m · 다층 상업시설 수직 보행</text>
<g font-size="2.2" fill="#555">
<text x="206.9" y="37.5">54000</text>
<text x="96.6" y="46">8400</text>
<text x="140.1" y="46">9000</text>
<text x="185.1" y="46">9000</text>
<text x="230.1" y="46">9000</text>
<text x="275.1" y="46">9000</text>
<text x="318.6" y="46">8400</text>
<text x="197" y="86.8">32.4㎡</text>
<text x="230.8" y="89">55.9㎡</text>
<text x="354.2" y="85.4" transform="rotate(-90 354.2 85.4)">8400</text>
<text x="86" y="129.9">46.8㎡</text>
<text x="354.2" y="128.9" transform="rotate(-90 354.2 128.9)">9000</text>
<text x="90.5" y="162.5">35.1㎡</text>
<text x="121.3" y="171">서측 캡슐 개구 · 하부 개방</text>
<text x="354.2" y="173.9" transform="rotate(-90 354.2 173.9)">9000</text>
<text x="313.3" y="185">31.0㎡</text>
<text x="362.8" y="197.1" transform="rotate(-90 362.8 197.1)">54000</text>
<text x="240.1" y="204.1">1,696.5㎡</text>
<text x="360.2" y="261.9">진북 63.2°</text>
<text x="303.3" y="269.1">개정 R1 (정정 후보)</text>
<text x="360.2" y="269.1">PR #29 기준 정정</text>
<text x="197.8" y="275.7">검수: C_T14T_READY_FOR_CHATGPT_INDEPENDENT_REVIEW</text>
<text x="303.3" y="275.7">출력 2026-11-23</text>
<text x="360.2" y="275.7">1F 원본 보존</text>
<text x="10" y="276.4">SHEET 1/2 · A3 420×297 · 북측 절반</text>
<text x="51.6" y="277.7">모델 검증 구조 위에 제안한 구획·문·실·가구·동선 · 프로그램: 판매</text>
</g>
<g font-size="2.2" fill="#111">
<text x="33.4" y="224.8">0</text>
<text x="58.4" y="224.8">5</text>
<text x="82.7" y="224.8">10</text>
<text x="131.4" y="224.8">20 m</text>
</g>
<text font-size="2.2" fill="#9b1c1c" x="197.8" y="269.1">PROPOSED_DESIGN · NOT APPROVED · NOT FROZEN</text>
<text font-size="2.1" fill="#9b1c1c" x="265" y="222">PROPOSED_DESIGN · NOT APPROVED · NOT FROZEN</text>
<text font-size="2" fill="#9b1c1c" x="340.2" y="192.5">MATCH LINE y=+9.000 (그리드 4) → 시트 2/2 남측</text>
<text font-size="2" fill="#555" x="265" y="227">범례·실 일람·면적: A1 시트 참조 (T14T-P-3F)</text>
<g font-size="1.9" fill="#333">
<text x="200.7" y="64.5">01</text>
<text x="233.7" y="65.3">02</text>
<text x="192.6" y="85.5">03</text>
<text x="226.3" y="87.8">04</text>
<text x="203.3" y="110">EV2</text>
<text x="330.2" y="109">05</text>
<text x="81.6" y="128.6">06</text>
<text x="108.4" y="137">07</text>
<text x="134" y="132.4">T3</text>
<text x="273.9" y="132.4">T4</text>
<text x="313.8" y="140">FR</text>
<text x="86.1" y="161.2">08</text>
<text x="308.8" y="183.8">09</text>
<text x="338.6" y="185.9">10</text>
<text x="98.7" y="195">M1</text>
<text x="134.1" y="192.5">W</text>
<text x="235.7" y="202.8">11</text>
<text x="304.1" y="209.8">12</text>
</g>
<text font-size="1.9" fill="#9a5b1e" x="309.8" y="168.3">FR 반입 접점</text>
<g font-size="1.9" fill="#555">
<text x="34" y="232.2">1:200 · 1 m = 5 mm · SCALE BAR 20 m = 100 mm</text>
<text x="236.6" y="243.5">KEY PLAN</text>
</g>
</svg>
